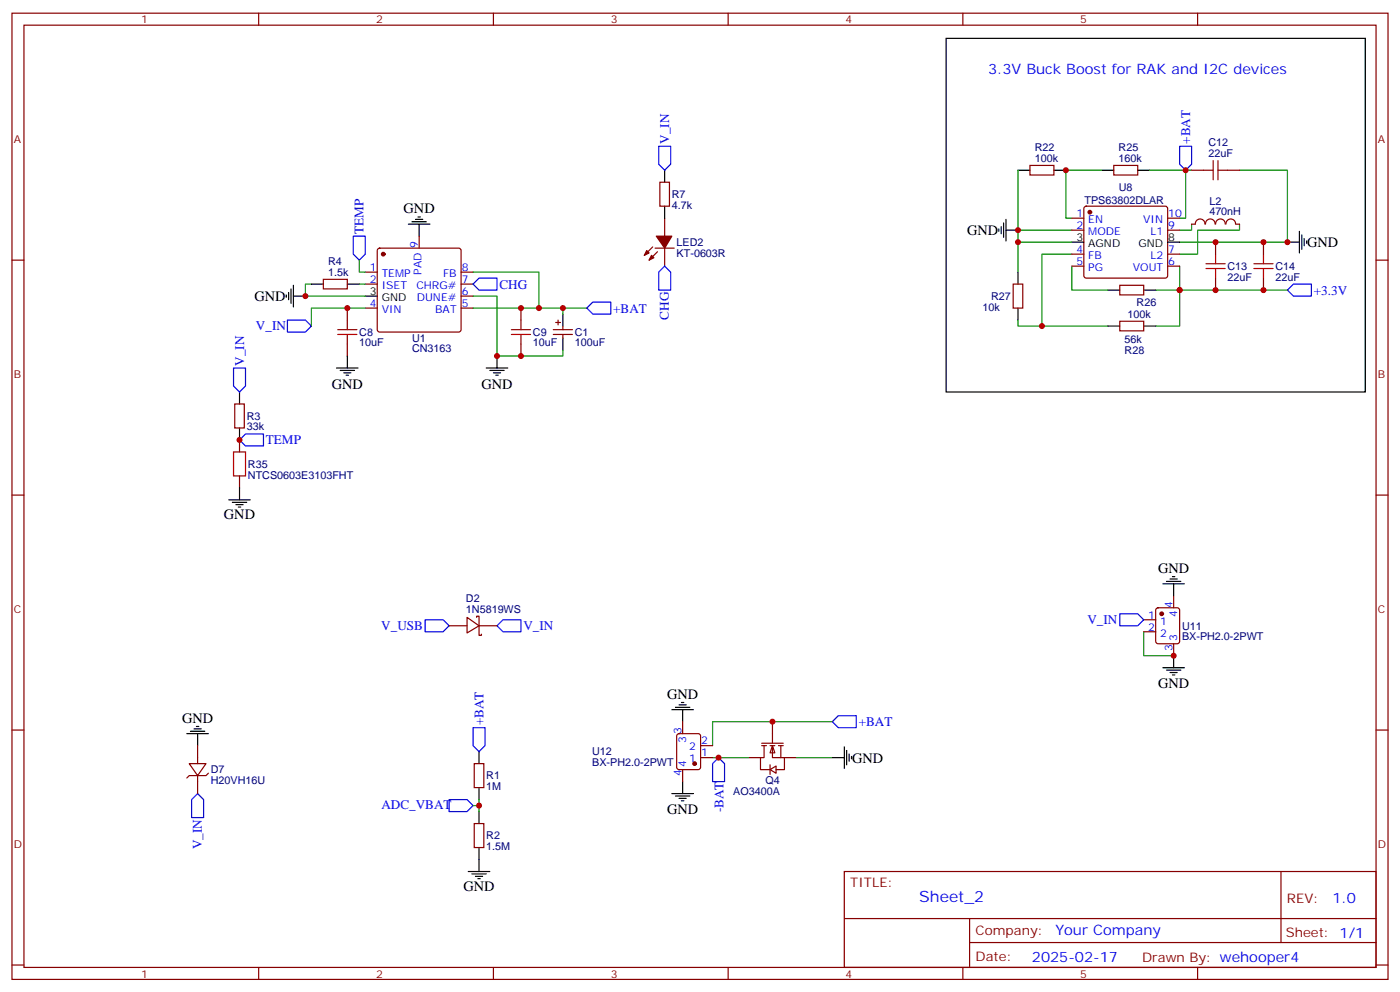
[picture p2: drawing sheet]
<svg xmlns="http://www.w3.org/2000/svg" width="412mm" height="292mm" viewBox="0 0 412 292" stroke-linecap="round" stroke-linejoin="round" font-family="sans-serif">
<g fill="none" stroke="#870000" stroke-width=".35">
<path d="M3.5 3.9h405.4v284.3h-405.4zM7.1 7.4h398.2v277.3h-398.2zM76.2 3.9v3.5M145.3 3.9v3.5M214.5 3.9v3.5M283.6 3.9v3.5M352.8 3.9v3.5M3.5 76.6h3.6M405.3 76.6h3.6M3.5 145.7h3.6M405.3 145.7h3.6M3.5 214.8h3.6"/>
<path d="M405.3 214.8h3.6M139.7 224.7h2.8v7.1h-2.8zM139.7 242.4h2.8v7h-2.8zM248.7 256.5h156.6v28.2h-156.6zM377.3 256.5v20.9M248.7 270.3h156.5M285.6 277.4h119.6M285.6 270.3v14.1M3.5 284h3.6M76.2 284.7v3.5M145.3 284.7v3.5M214.5 284.7v3.5"/>
<path d="M283.6 284.7v3.5M352.8 284.7v3.5M405.3 284h3.6"/>
</g>
<path d="M132.3 235.3h5.3l1.7 1.8-1.7 1.7h-5.3z" fill="none" stroke="#00f" stroke-width=".35"/>
<path d="M141.1 221.2v3.5M141.1 231.8v3.5M141.1 238.8v3.6M137.9 256.5h6.4M139 257.2h4.2M140.1 257.9h2.1M140.8 258.6h.7M141.1 249.4v7.1" fill="none" stroke="#000" stroke-width=".35"/>
<path d="M139.3 237.1h1.8v1.7M141.1 235.3v1.8" fill="none" stroke="#008700" stroke-width=".35"/>
<g fill="#fff" stroke="#870000" stroke-width=".35">
<path d="M227.5 219.4l.7 2.1h-1.4z"/>
<path d="M226.8 226.5l1.8-1.1v2.1z"/>
</g>
<g fill="none" stroke="#870000" stroke-width=".35">
<path d="M194.4 53.6h2.8v7.1h-2.8zM303.4 48.7h7v2.8h-7zM328.1 48.7h7v2.8h-7zM351 50.1h3.5M361.6 50.1h3.5M111.4 73.2l.4-.2h23.3l.5 .2 .2 .5v23.3l-.2 .5-.5 .2h-23.3l-.5-.2-.2-.5v-23.3zM123.5 69.5v3.5M192.3 72.7l-2.5 2.4M193 73h5.6M193.7 74.1l-2.5 2.5M195.8 64.2v5.3M195.8 73v5.3"/>
<path d="M315.7 64.2h3.6M315.7 67.7h3.6M315.7 74.8h3.6M315.7 78.3h3.6M319.5 60.9l.5-.2h23.3l.5 .2 .2 .5v19.7l-.3 .5-.4 .2h-23.3l-.5-.2-.2-.5v-19.7zM344 64.2h3.5M344 67.7h3.5M344 74.8h3.5M344 78.3h3.5M351 66h1.1M352.1 65.9a1.41 1.41 0 0 1 1.4-1.5 1.41 1.41 0 0 1 1.4 1.5M355.1 65.9a1.41 1.41 0 0 1 1.4-1.5 1.41 1.41 0 0 1 1.4 1.5"/>
<path d="M358.1 71.3v3.5M358.1 65.9a1.41 1.41 0 0 1 1.4-1.5 1.41 1.41 0 0 1 1.4 1.5M361.1 65.9a1.41 1.41 0 0 1 1.4-1.5 1.41 1.41 0 0 1 1.4 1.5M364.1 66h1M372.2 71.3v3.5M95.2 82.2h7.1v2.8h-7.1zM102.3 90.7v3.5M107.6 80.1h3.5M107.6 83.6h3.5M107.6 90.7h3.5M135.8 80.1h3.5M135.8 83.6h3.5"/>
<path d="M135.8 90.7h3.5M135.8 87.1h3.5M153.5 90.7v3.5M163 97h5.6M163 98.4h5.6M163.7 94.9h1.4M164.4 94.2v1.4M165.8 96v1M165.8 98.4v1.1M298.4 83.6h2.9v7.1h-2.9zM329.8 84h7.1v2.8h-7.1zM329.8 94.5h7.1v2.9h-7.1z"/>
<path d="M358.1 81.8v3.6M372.2 81.8v3.6M69.1 118.9h2.9v7h-2.9zM102.3 101.2v3.6M153.5 101.2v3.6M70.6 129.5v3.5M70.6 140.1v3.5M340.7 179.1l.4-.2h5.7l.6 .4 .1 9.4-.5 .7h-5.9l-.6-.4-.1-9.4zM345.7 175.3v3.6M132.3 184.1h5.3M137.6 181.7l3.5 2.4-3.5 2.2zM140.4 181.7v-.4h.7v2.8"/>
<path d="M141.1 184.1v2.9h.7v-.4M141.1 184.1h5.3M336.9 182.4h3.5M336.9 185.9h3.5M345.7 189.4v3.6M58.2 219.4v5.3M199.6 216.1l.4-.2h5.7l.6 .4 .1 9.5-.5 .6-5.9 .1-.6-.5-.1-9.4zM201.1 212.4v3.5M206.4 219.4h3.5M224.4 218.7h6.3M224.4 219.4h1.4M225.1 219.4v3.6h-1.1v3.5h2.8"/>
<path d="M226.8 219.4h1.4M227.5 219.4v3.6h3.6v3.5h-2.5M227.5 212.4v6.3M229.3 219.4h1.4M230 219.4v3.6M55.7 224.7h5l-2.5 3.5zM58.2 228.2v5.3M61.4 227.5l-.7 .7h-5l-.7 .8M201.1 226.5v3.5M206.4 223h3.5M220.5 223h3.5M226.8 225.1v2.8"/>
<path d="M231.1 223h3.5"/>
</g>
<g fill="none" stroke="#00f" stroke-width=".35">
<path d="M194 43h3.6v5.3l-1.8 1.8-1.8-1.8zM347.5 43h3.5v5.3l-1.8 1.8-1.7-1.8zM104.1 69.5h3.5v5.3l-1.8 1.8-1.7-1.8zM195.8 78.3l1.8 1.8v5.3h-3.6v-5.3zM84.7 94.2h5.3l1.7 1.8-1.7 1.7h-5.3zM139.3 83.6l1.8-1.8h5.3v3.6h-5.3zM172.9 90.7l1.7-1.8h5.3v3.5h-5.3zM381 83.6h5.3v3.5h-5.3l-1.8-1.7zM68.8 108.3h3.5v5.3l-1.7 1.8-1.8-1.8zM70.6 129.5l1.7-1.8h5.3v3.5h-5.3zM125.2 182.4h5.3l1.8 1.7-1.8 1.8h-5.3zM146.4 184.1l1.8-1.7h5.3v3.5h-5.3z"/>
<path d="M329.8 180.6h5.3l1.8 1.8-1.8 1.7h-5.3zM139.3 214.1h3.6v5.3l-1.8 1.8-1.8-1.8zM245.2 212.4l1.7-1.8h5.3v3.5h-5.3zM58.2 233.5l1.8 1.8v5.3h-3.6v-5.3zM211.7 223l1.7 1.7v5.3h-3.5v-5.3z"/>
</g>
<g fill="none" stroke="#000" stroke-width=".35">
<path d="M278.7 11.3h123.5v104.1h-123.5zM195.8 50.1v3.5M299.9 50.1h3.5M310.4 50.1h3.6M324.6 50.1h3.5M335.1 50.1h3.6M120.3 66h6.3M121.4 65.3h4.2M122.4 64.6h2.1M123.1 63.9h.7M123.5 66v3.5M195.8 60.7v3.5"/>
<path d="M294.2 67.4v.7M294.9 66.7v2.1M295.6 65.6v4.2M296.3 67.7h3.6M296.3 64.6v6.3M315.7 71.3h3.6M344 71.3h3.5M379.2 71.3h3.6M382.8 68.1v6.3M383.5 69.1v4.3M384.2 70.2v2.1M384.9 70.9v.7"/>
<path d="M84.3 86.8v.7M85 86.1v2.1M85.7 85v4.3M86.4 87.1h3.6M86.4 84v6.3M91.7 83.6h3.5M102.3 83.6h3.5M107.6 87.1h3.5M165.8 92.4v3.6M165.8 99.5v3.5M299.9 80.1v3.5M299.9 90.7v3.5"/>
<path d="M326.3 85.4h3.5M326.3 96h3.5M336.9 85.4h3.5M336.9 96h3.5M70.6 115.4v3.5M99.1 108.3h6.4M100.2 109h4.2M101.2 109.7h2.2M102 110.4h.7M102.3 104.8v3.5M143.2 108.3h6.4M144.3 109h4.2"/>
<path d="M145.3 109.7h2.2M146 110.4h.8M146.4 104.8v3.5M70.6 125.9v3.6M67.4 147.1h6.3M68.4 147.8h4.3M69.5 148.5h2.1M70.2 149.2h.7M70.6 143.6v3.5M342.5 171.8h6.4M343.6 171.1h4.2M344.7 170.4h2.1"/>
<path d="M345.4 169.7h.7M345.7 171.8v3.5M342.5 196.5h6.4M343.6 197.2h4.2M344.7 197.9h2.1M345.4 198.6h.7M345.7 193v3.5M55 215.9h6.4M56.1 215.2h4.2M57.1 214.5h2.2M57.9 213.8h.7M58.2 215.9v3.5"/>
<path d="M197.9 208.8h6.4M199 208.1h4.2M200 207.4h2.1M200.7 206.7h.7M201.1 208.8v3.6M248.7 219.8v6.3M197.9 233.5h6.4M199 234.2h4.2M200 234.9h2.1M200.7 235.7h.7M201.1 230v3.5M245.2 223h3.5"/>
<path d="M249.4 220.8v4.3M250.1 221.9v2.1M250.8 222.6v.7"/>
</g>
<g fill="none" stroke="#008700" stroke-width=".35">
<path d="M299.9 50.1v21.2h15.8M324.6 50.1h-10.6v14.1h1.7M338.7 50.1h10.5v14.1h-1.7M349.2 50.1h1.8M365.1 50.1h14.1v21.2h-31.7M105.8 76.6v3.5h1.8M299.9 71.3v8.8M299.9 67.7h15.8M315.7 78.3v7.1h10.6M315.7 74.8h-8.8v21.2h19.4M347.5 78.3v17.7h-7.1M351 66v1.7h-3.5"/>
<path d="M365.1 66v1.7h-12.3v7.1h-5.3M91.7 83.6h-1.7v3.5h17.6M105.8 83.6h1.8M107.6 90.7h-15.9v5.3M139.3 80.1h19.4v10.6M139.3 87.1h7.1v17.7h19.4v-1.8M139.3 90.7h33.6M165.8 90.7v1.7M299.9 94.2v1.8h7M340.4 85.4h38.8M336.9 185.9v7.1h8.8M245.2 212.4h-35.3v7"/>
<path d="M209.9 223h10.6M234.6 223h10.6"/>
</g>
<g fill="#870000" stroke="#870000" stroke-width=".35">
<path d="M191.9 75.1l.7 .7-1.4 .8z"/>
<path d="M190.5 73.7l.7 .7-1.4 .7z"/>
<path d="M193.3 69.5h4.6l-2.1 3.5z"/>
<circle cx="321" cy="62.4" r=".53"/>
<circle cx="342.2" cy="180.6" r=".53"/>
<circle cx="204.6" cy="224.7" r=".53"/>
<circle cx="112.9" cy="74.8" r=".53"/>
</g>
<g fill="none" stroke="#a10000" stroke-width=".35">
<path d="M354.5 50.1h2.9M357.4 47.3v5.6M358.8 50.1h2.8M358.8 47.3v5.6M355.2 79h5.7M355.2 77.6h5.7M358.1 74.8v2.8M358.1 79v2.8M369.4 79h5.6M369.4 77.6h5.6M372.2 74.8v2.8M372.2 79v2.8"/>
<path d="M99.5 98.4h5.6M99.5 97h5.6M102.3 94.2v2.8M102.3 98.4v2.8M150.6 98.4h5.7M150.6 97h5.7M153.5 94.2v2.8M153.5 98.4v2.8M68.8 133h3.5v7.1h-3.5z"/>
</g>
<g fill="#c00">
<circle cx="141.1" cy="237.1" r=".88"/>
<circle cx="227.5" cy="212.4" r=".88"/>
<circle cx="211.7" cy="223" r=".88"/>
<circle cx="379.2" cy="71.3" r=".88"/>
<circle cx="314" cy="50.1" r=".88"/>
<circle cx="347.5" cy="85.4" r=".88"/>
<circle cx="306.9" cy="96" r=".88"/>
<circle cx="299.9" cy="67.7" r=".88"/>
<circle cx="299.9" cy="71.3" r=".88"/>
<circle cx="349.3" cy="50.1" r=".88"/>
<circle cx="358.1" cy="85.4" r=".88"/>
<circle cx="358.1" cy="71.3" r=".88"/>
<circle cx="372.2" cy="85.4" r=".88"/>
<circle cx="372.2" cy="71.3" r=".88"/>
<circle cx="345.7" cy="193" r=".88"/>
<circle cx="70.6" cy="129.5" r=".88"/>
<circle cx="90" cy="87.1" r=".88"/>
<circle cx="158.8" cy="90.7" r=".88"/>
<circle cx="102.3" cy="90.7" r=".88"/>
<circle cx="153.5" cy="90.7" r=".88"/>
<circle cx="146.4" cy="104.8" r=".88"/>
<circle cx="165.8" cy="90.7" r=".88"/>
<circle cx="153.5" cy="104.8" r=".88"/>
</g>
<text font-size="4.6" fill="#00f" x="270.8" y="265.5">Sheet_2</text>
<g font-size="4.2" fill="#00f">
<text x="291" y="21.9">3.3V Buck Boost for RAK and I2C devices</text>
<text x="392.5" y="265.7">1.0</text>
<text x="310.9" y="275.3">Your Company</text>
<text x="304" y="283.1">2025-02-17</text>
</g>
<g font-size="4.2">
<text x="118.9" y="62.8">GND</text>
<text x="284.9" y="69.1">GND</text>
<text x="385.1" y="72.7">GND</text>
<text x="75" y="88.5">GND</text>
<text x="97.7" y="114.4">GND</text>
<text x="141.8" y="114.4">GND</text>
<text x="66" y="152.8">GND</text>
<text x="341.1" y="168.7">GND</text>
<text x="341.1" y="202.6">GND</text>
<text x="196.5" y="205.7">GND</text>
<text x="53.6" y="212.7">GND</text>
<text x="251" y="224.4">GND</text>
<text x="196.5" y="239.7">GND</text>
<text x="136.5" y="262.1">GND</text>
</g>
<g font-size="3.9" fill="#00f">
<text x="197.1" y="42.3" transform="rotate(-90 197.1 42.3)">V_IN</text>
<text x="350.6" y="42.3" transform="rotate(-90 350.6 42.3)">+BAT</text>
<text x="107" y="68.8" transform="rotate(-90 107 68.8)">TEMP</text>
<text x="147.1" y="84.9">CHG</text>
<text x="387" y="86.7">+3.3V</text>
<text x="180.6" y="92">+BAT</text>
<text x="197.1" y="94" transform="rotate(-90 197.1 94)">CHG</text>
<text x="75.4" y="97.1">V_IN</text>
<text x="71.9" y="107.6" transform="rotate(-90 71.9 107.6)">V_IN</text>
<text x="78.3" y="130.7">TEMP</text>
<text x="112.3" y="185.4">V_USB</text>
<text x="154.2" y="185.5">V_IN</text>
<text x="320.3" y="183.6">V_IN</text>
<text x="142.4" y="213.4" transform="rotate(-90 142.4 213.4)">+BAT</text>
<text x="252.9" y="213.7">+BAT</text>
<text x="112.3" y="238.1">ADC_VBAT</text>
<text x="213.1" y="239.1" transform="rotate(-90 213.1 239.1)">-BAT</text>
<text x="59.5" y="249.9" transform="rotate(-90 59.5 249.9)">V_IN</text>
</g>
<g font-size="3.9" fill="#800">
<text x="250.5" y="261.1">TITLE:</text>
<text x="379.1" y="265.7">REV:</text>
<text x="287.4" y="275.3">Company:</text>
<text x="378.7" y="275.9">Sheet: 1/1</text>
<text x="287.4" y="282.9">Date:</text>
<text x="336.4" y="283">Drawn By: wehooper4</text>
</g>
<g font-size="3.2" fill="#800">
<text x="41.6" y="6.9">1</text>
<text x="110.8" y="6.9">2</text>
<text x="179.9" y="6.9">3</text>
<text x="249.1" y="6.9">4</text>
<text x="318.2" y="6.9">5</text>
<text x="4.1" y="42">A</text>
<text x="405.9" y="42">A</text>
<text x="4.1" y="111.1">B</text>
<text x="405.9" y="111.1">B</text>
<text x="4.1" y="180.3">C</text>
<text x="405.9" y="180.3">C</text>
<text x="4.1" y="249.4">D</text>
<text x="405.9" y="249.4">D</text>
<text x="41.6" y="287.7">1</text>
<text x="110.8" y="287.7">2</text>
<text x="179.9" y="287.7">3</text>
<text x="249.1" y="287.7">4</text>
<text x="318.2" y="287.7">5</text>
</g>
<g font-size="3.2" fill="#000080">
<text x="304.8" y="47.6">100k</text>
<text x="304.8" y="44.4">R22</text>
<text x="329.5" y="47.6">160k</text>
<text x="329.5" y="44.4">R25</text>
<text x="356" y="46.2">22uF</text>
<text x="356" y="43">C12</text>
<text x="197.9" y="58.2">R7</text>
<text x="329.6" y="56.2">U8</text>
<text x="197.9" y="61.4">4.7k</text>
<text x="319.4" y="60">TPS63802DLAR</text>
<text x="356.2" y="63.4">470nH</text>
<text x="356.2" y="60.2">L2</text>
<text x="96.7" y="78">R4</text>
<text x="199.3" y="75.6">KT-0603R</text>
<text x="199.3" y="72.4">LED2</text>
<text x="96.7" y="81.1">1.5k</text>
<text x="361.6" y="82.6">22uF</text>
<text x="361.6" y="79.5">C13</text>
<text x="375.7" y="82.6">22uF</text>
<text x="375.7" y="79.5">C14</text>
<text x="291.9" y="88.3">R27</text>
<text x="289.5" y="91.4">10k</text>
<text x="332.1" y="93.6">100k</text>
<text x="334.8" y="90">R26</text>
<text x="105.8" y="102">10uF</text>
<text x="105.8" y="98.9">C8</text>
<text x="121.4" y="100.5">U1</text>
<text x="157" y="102">10uF</text>
<text x="157" y="98.9">C9</text>
<text x="169.3" y="102">100uF</text>
<text x="169.3" y="98.9">C1</text>
<text x="331.3" y="100.9">56k</text>
<text x="121.4" y="103.7">CN3163</text>
<text x="331.3" y="104.1">R28</text>
<text x="72.7" y="123.5">R3</text>
<text x="72.7" y="126.6">33k</text>
<text x="73" y="137.7">R35</text>
<text x="73" y="140.9">NTCS0603E3103FHT</text>
<text x="137.2" y="177.1">D2</text>
<text x="137.2" y="180.3">1N5819WS</text>
<text x="348.2" y="185.3">U11</text>
<text x="348.2" y="188.4">BX-PH2.0-2PWT</text>
<text x="62.1" y="227.6">D7</text>
<text x="174.4" y="225.6">BX-PH2.0-2PWT</text>
<text x="174.4" y="222.3">U12</text>
<text x="62.1" y="230.8">H20VH16U</text>
<text x="143.2" y="232.6">1M</text>
<text x="143.2" y="229.4">R1</text>
<text x="225.5" y="230.8">Q4</text>
<text x="216" y="234">AO3400A</text>
<text x="143.2" y="250.2">1.5M</text>
<text x="143.2" y="247">R2</text>
</g>
<g font-size="3.2" fill="#00f">
<text x="317.1" y="63.9">1</text>
<text x="320.6" y="65.6">EN</text>
<text x="336.8" y="65.6">VIN</text>
<text x="344.1" y="63.9">10</text>
<text x="317.1" y="67.4">2</text>
<text x="320.6" y="69.1">MODE</text>
<text x="338.9" y="69.1">L1</text>
<text x="344.1" y="67.4">9</text>
<text x="123.1" y="72.8" transform="rotate(-90 123.1 72.8)">9</text>
<text x="317.1" y="74.4">4</text>
<text x="317.1" y="78">5</text>
<text x="320.6" y="76.2">FB</text>
<text x="338.9" y="76.2">L2</text>
<text x="344.1" y="78">6</text>
<text x="344.1" y="74.4">7</text>
<text x="108.9" y="79.7">1</text>
<text x="108.9" y="83.3">2</text>
<text x="112.4" y="81.5">TEMP</text>
<text x="124.2" y="80.9" transform="rotate(-90 124.2 80.9)">PAD</text>
<text x="130.5" y="81.5">FB</text>
<text x="136" y="83.3">7</text>
<text x="136" y="79.7">8</text>
<text x="320.6" y="79.7">PG</text>
<text x="333.7" y="79.7">VOUT</text>
<text x="112.4" y="85">ISET</text>
<text x="122.7" y="85">CHRG#</text>
<text x="122.8" y="88.5">DUNE#</text>
<text x="136" y="86.8">6</text>
<text x="108.9" y="90.3">4</text>
<text x="112.4" y="92.1">VIN</text>
<text x="128.2" y="92.1">BAT</text>
<text x="136" y="90.3">5</text>
<text x="345.4" y="178.9" transform="rotate(-90 345.4 178.9)">4</text>
<text x="338.2" y="182">1</text>
<text x="338.2" y="185.6">2</text>
<text x="341.7" y="183.8">1</text>
<text x="346.8" y="181.6" transform="rotate(-90 346.8 181.6)">4</text>
<text x="341.7" y="187.3">2</text>
<text x="345.4" y="191.5" transform="rotate(-90 345.4 191.5)">3</text>
<text x="346.8" y="188.7" transform="rotate(-90 346.8 188.7)">3</text>
<text x="200.7" y="215.9" transform="rotate(-90 200.7 215.9)">3</text>
<text x="202.1" y="218.6" transform="rotate(-90 202.1 218.6)">3</text>
<text x="203.1" y="220.8">2</text>
<text x="206.6" y="219.1">2</text>
<text x="202.1" y="225.8" transform="rotate(-90 202.1 225.8)">4</text>
<text x="203.1" y="224.4">1</text>
<text x="206.6" y="222.6">1</text>
<text x="200.7" y="228.5" transform="rotate(-90 200.7 228.5)">4</text>
</g>
<g font-size="3.2">
<text x="317.1" y="70.9">3</text>
<text x="344.1" y="70.9">8</text>
<text x="320.6" y="72.7">AGND</text>
<text x="335.4" y="72.7">GND</text>
<text x="108.9" y="86.8">3</text>
<text x="112.4" y="88.5">GND</text>
</g>
</svg>
